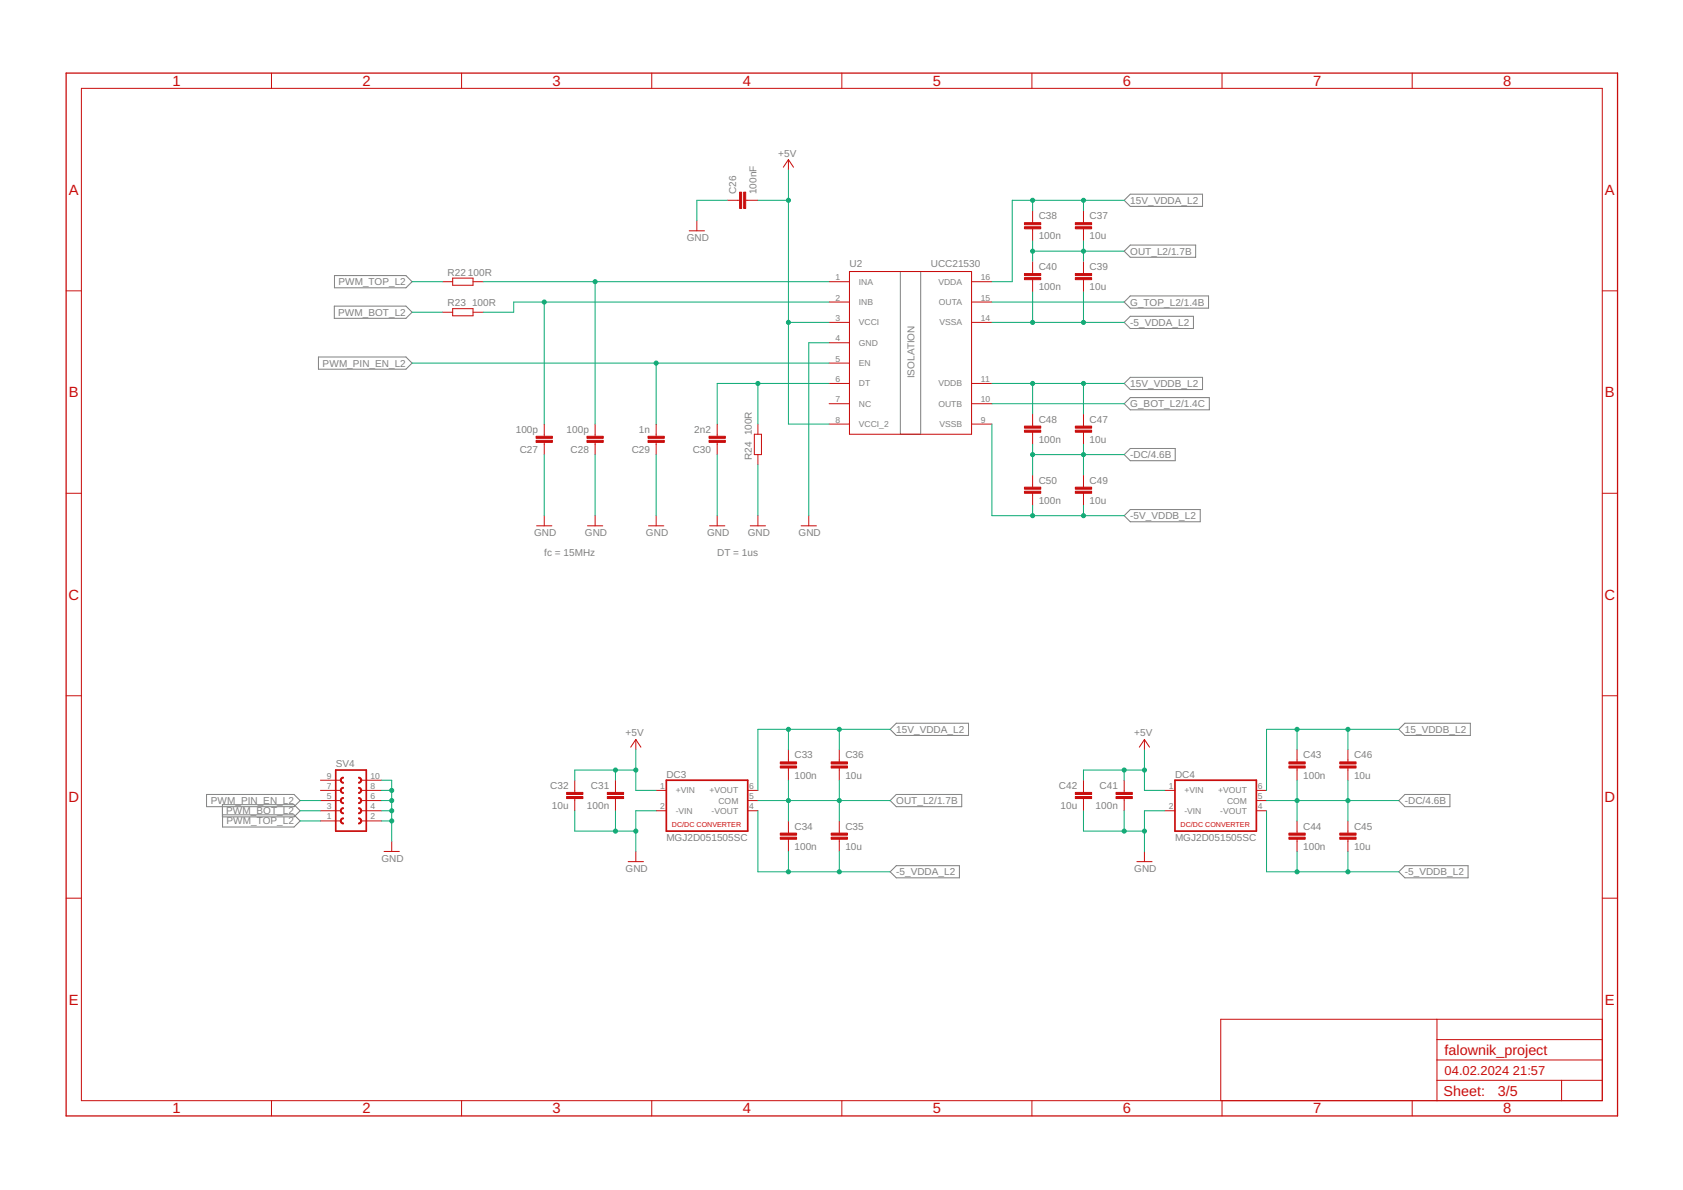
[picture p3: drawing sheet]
<svg xmlns="http://www.w3.org/2000/svg" width="420mm" height="297mm" viewBox="0 0 420 297" stroke-linecap="round" stroke-linejoin="round" font-family="sans-serif">
<g fill="none" stroke="#808080" stroke-width=".25">
<path d="M280.6 50l1.6-1.5h18v3h-18zM83.5 76.4h17.8l1.6 1.5-1.6 1.6h-17.8zM83.5 68.8h17.8l1.6 1.5-1.6 1.5h-17.8zM224.8 67.8h5v40.6h-5zM280.6 62.7l1.6-1.5h16.3v3h-16.3zM280.6 75.4l1.6-1.5h19.5v3h-19.5zM79.5 89.1h21.8l1.6 1.5-1.6 1.6h-21.8zM280.6 95.7l1.6-1.5h18v3h-18zM280.6 80.5l1.6-1.5h15.7v3h-15.7zM280.6 113.5l1.6-1.5h11.2v3h-11.2zM280.6 100.8l1.6-1.5h19.7v3h-19.7zM280.6 128.7l1.6-1.5h17.4v3h-17.4z"/>
<path d="M51.6 198.3h21.8l1.5 1.5-1.5 1.6h-21.8zM223.8 198.3h16.3v3.1h-16.3l-1.6-1.6zM223.8 180.5h18v3.1h-18l-1.6-1.5zM349.2 199.8l1.5-1.5h11.3v3.1h-11.3zM350.7 180.5h16.4v3.1h-16.4l-1.5-1.5zM55.6 203.4h17.8l1.5 1.5-1.5 1.5h-17.8l-.1-5.5h17.9l1.5 1.5-1.5 1.5h-17.9M222.2 217.6l1.6-1.5h15.7v3h-15.7zM350.7 216.1h15.8v3h-15.8l-1.5-1.5z"/>
</g>
<g fill="none" stroke="#c90d0c" stroke-width=".25">
<path d="M67.8 18.2v3.9M115.2 18.2v3.9M162.7 18.2v3.9M210.2 18.2v3.9M257.6 18.2v3.9M305.1 18.2v3.9M352.6 18.2v3.9M20.3 22.1h379.7v252.6h-379.7zM196.8 39.8l1.3 1.9M196.8 39.8l-1.2 1.9M196.8 39.8v2.6M172.1 57.6h3.8"/>
<path d="M174 55.1v2.5M181.6 50h3M186.2 50h3M257.8 52.5v3.1M257.8 57.1v3.1M270.5 52.5v3.1M270.5 57.1v3.1M16.5 72.6h3.8M110.5 70.3h2.5M110.5 77.9h2.5M113 69.4h5.1v1.8h-5.1zM113 77h5.1v1.8h-5.1z"/>
<path d="M118.1 70.3h2.5M118.1 77.9h2.5M207 70.3h5.1M207 75.4h5.1M212.1 67.8h30.4v40.6h-30.4zM242.5 70.3h5.1M242.5 75.4h5.1M257.8 65.2v3.1M257.8 69.8v3.1M270.5 65.2v3.1M270.5 69.8v3.1M400 72.6h3.8"/>
<path d="M207 80.5h5.1M207 85.6h5.1M207 90.6h5.1M207 95.7h5.1M242.5 80.5h5.1M242.5 95.7h5.1M135.9 105.9v3M135.9 110.4v3.1M148.6 105.9v3M148.6 110.4v3.1M163.8 105.9v3M163.8 110.4v3.1"/>
<path d="M179 105.9v3M179 110.4v3.1M188.3 108.4h1.8v5.1h-1.8zM189.2 105.9v2.5M189.2 113.5v2.5M207 100.8h5.1M207 105.9h5.1M242.5 100.8h5.1M242.5 105.9h5.1M257.8 103.3v3.1M257.8 107.9v3M257.8 118.6v3"/>
<path d="M270.5 103.3v3.1M270.5 107.9v3M270.5 118.6v3M16.5 123.1h3.8M134 131.3h3.8M135.9 128.7v2.6M146.7 131.3h3.8M148.6 128.7v2.6M161.9 131.3h3.8M163.8 128.7v2.6M177.1 131.3h3.9M179 128.7v2.6"/>
<path d="M187.3 131.3h3.8M189.2 128.7v2.6M200 131.3h3.8M201.9 128.7v2.6M257.8 123.1v3.1M270.5 123.1v3.1M400 123.1h3.8M16.5 173.7h3.8M400 173.7h3.8M80 197.3h5.1M80 199.8h5.1M80 194.8h5.1"/>
<path d="M90.2 197.3h5M90.2 199.8h5M90.2 194.8h5M143.5 194.8v3M143.5 199.3v3.1M153.6 194.8v3M153.6 199.3v3.1M158.7 184.6l1.3 1.9M158.7 184.6l-1.2 1.9M158.7 184.6v2.5M163.8 197.3h2.5M186.7 197.3h2.5"/>
<path d="M186.7 199.8h2.5M196.8 187.1v3.1M196.8 191.7v3.1M209.5 187.1v3.1M209.5 191.7v3.1M270.5 194.8v3M270.5 199.3v3.1M280.6 194.8v3M280.6 199.3v3.1M285.7 184.6v2.5M285.7 184.6l1.3 1.9M285.7 184.6l-1.3 1.9"/>
<path d="M290.8 197.3h2.5M313.6 197.3h2.6M313.6 199.8h2.6M323.8 187.1v3.1M323.8 191.7v3.1M336.5 187.1v3.1M336.5 191.7v3.1M80 202.4h5.1M80 204.9h5.1M90.2 202.4h5M90.2 204.9h5M95.9 212.5h3.8"/>
<path d="M97.8 210v2.5M156.8 215.1h3.8M158.7 212.5v2.6M163.8 202.4h2.5M186.7 202.4h2.5M196.8 204.9v3.1M196.8 209.5v3M209.5 204.9v3.1M209.5 209.5v3M283.8 215.1h3.8M285.7 212.5v2.6M290.8 202.4h2.5"/>
<path d="M313.6 202.4h2.6M323.8 204.9v3.1M323.8 209.5v3M336.5 204.9v3.1M336.5 209.5v3M16.5 224.2h3.8M400 224.2h3.8M358.7 254.4v20.3M358.7 259.5h41.3M400 254.4h-95.2v20.3M67.8 274.7v3.9M115.2 274.7v3.9"/>
<path d="M162.7 274.7v3.9M210.2 274.7v3.9M257.6 274.7v3.9M305.1 274.7v3.9M352.6 274.7v3.9M358.7 269.7h41.3M358.7 264.6h41.3M389.8 269.7v5"/>
</g>
<path d="M16.5 18.2h387.3v260.4h-387.3z" fill="none" stroke="#c90d0c" stroke-width=".32"/>
<g fill="#c90d0c" stroke="#c90d0c" stroke-width=".25">
<path d="M185.7 48h.5v4h-.5z"/>
<path d="M184.6 48h.5v4h-.5z"/>
<path d="M133.8 108.9h4.1v.5h-4.1z"/>
<path d="M133.8 109.9h4.1v.5h-4.1z"/>
<path d="M146.5 108.9h4.1v.5h-4.1z"/>
<path d="M146.5 109.9h4.1v.5h-4.1z"/>
<path d="M161.8 108.9h4v.5h-4z"/>
<path d="M161.8 109.9h4v.5h-4z"/>
<path d="M177 108.9h4.1v.5h-4.1z"/>
<path d="M177 109.9h4.1v.5h-4.1z"/>
<path d="M151.6 198.8h4.1v.5h-4.1z"/>
<path d="M151.6 197.8h4.1v.5h-4.1z"/>
<path d="M141.5 198.8h4v.5h-4z"/>
<path d="M141.5 197.8h4v.5h-4z"/>
<path d="M194.8 191.2h4.1v.5h-4.1z"/>
<path d="M194.8 190.2h4.1v.5h-4.1z"/>
<path d="M194.8 209h4.1v.5h-4.1z"/>
<path d="M194.8 208h4.1v.5h-4.1z"/>
<path d="M207.5 209h4.1v.5h-4.1z"/>
<path d="M207.5 208h4.1v.5h-4.1z"/>
<path d="M207.5 191.2h4.1v.5h-4.1z"/>
<path d="M207.5 190.2h4.1v.5h-4.1z"/>
<path d="M268.5 56.6h4v.5h-4z"/>
<path d="M268.5 55.6h4v.5h-4z"/>
<path d="M255.8 56.6h4v.5h-4z"/>
<path d="M255.8 55.6h4v.5h-4z"/>
<path d="M268.5 69.3h4v.5h-4z"/>
<path d="M268.5 68.3h4v.5h-4z"/>
<path d="M255.8 69.3h4v.5h-4z"/>
<path d="M255.8 68.3h4v.5h-4z"/>
<path d="M278.6 198.8h4.1v.5h-4.1z"/>
<path d="M278.6 197.8h4.1v.5h-4.1z"/>
<path d="M268.5 198.8h4v.5h-4z"/>
<path d="M268.5 197.8h4v.5h-4z"/>
<path d="M321.8 191.2h4v.5h-4z"/>
<path d="M321.8 190.2h4v.5h-4z"/>
<path d="M321.8 209h4v.5h-4z"/>
<path d="M321.8 208h4v.5h-4z"/>
<path d="M334.5 209h4v.5h-4z"/>
<path d="M334.5 208h4v.5h-4z"/>
<path d="M334.5 191.2h4v.5h-4z"/>
<path d="M334.5 190.2h4v.5h-4z"/>
<path d="M268.5 107.4h4v.5h-4z"/>
<path d="M268.5 106.4h4v.5h-4z"/>
<path d="M255.8 107.4h4v.5h-4z"/>
<path d="M255.8 106.4h4v.5h-4z"/>
<path d="M268.5 122.6h4v.5h-4z"/>
<path d="M268.5 121.6h4v.5h-4z"/>
<path d="M255.8 122.6h4v.5h-4z"/>
<path d="M255.8 121.6h4v.5h-4z"/>
</g>
<path d="M83.8 192.2h7.6v15.3h-7.6zM166.3 194.8h20.4v12.7h-20.4zM293.3 194.8h20.3v12.7h-20.3z" fill="none" stroke="#c90d0c" stroke-width=".42"/>
<g fill="#c90d0c" stroke="#c90d0c" stroke-width=".25">
<path d="M85.2 199.3l.5-.2v.2a.51 .51 0 0 0-.5 .5 .51 .51 0 0 0 .5 .5v.3a.77 .77 0 0 1-.7-.5 .77 .77 0 0 1 .2-.8z" fill-rule="evenodd"/>
<path d="M85.2 201.8l.5-.2v.3a.51 .51 0 0 0-.5 .5 .51 .51 0 0 0 .5 .5v.2a.77 .77 0 0 1-.7-.4 .77 .77 0 0 1 .2-.9z" fill-rule="evenodd"/>
<path d="M85.2 204.4l.5-.2v.2a.51 .51 0 0 0-.5 .5 .51 .51 0 0 0 .5 .5v.3a.77 .77 0 0 1-.7-.5 .77 .77 0 0 1 .2-.8z" fill-rule="evenodd"/>
<path d="M89.5 199.1a.76 .76 0 0 1 .8 .7 .76 .76 0 0 1-.8 .8v-.3a.51 .51 0 0 0 .5-.5 .51 .51 0 0 0-.5-.5z" fill-rule="evenodd"/>
<path d="M89.5 201.6a.76 .76 0 0 1 .8 .8 .76 .76 0 0 1-.8 .7v-.2a.51 .51 0 0 0 .5-.5 .51 .51 0 0 0-.5-.5z" fill-rule="evenodd"/>
<path d="M89.5 204.2a.76 .76 0 0 1 .8 .7 .76 .76 0 0 1-.8 .8v-.3a.51 .51 0 0 0 .5-.5 .51 .51 0 0 0-.5-.5z" fill-rule="evenodd"/>
<path d="M85.2 194.2l.5-.2v.2a.51 .51 0 0 0-.5 .6 .51 .51 0 0 0 .5 .5v.2a.77 .77 0 0 1-.7-.5 .77 .77 0 0 1 .2-.8z" fill-rule="evenodd"/>
<path d="M85.2 196.7l.5-.2v.3a.51 .51 0 0 0-.5 .5 .51 .51 0 0 0 .5 .5v.3a.77 .77 0 0 1-.7-.5 .77 .77 0 0 1 .2-.9z" fill-rule="evenodd"/>
<path d="M89.5 194a.76 .76 0 0 1 .8 .8 .76 .76 0 0 1-.8 .7v-.2a.51 .51 0 0 0 .5-.5 .51 .51 0 0 0-.5-.6z" fill-rule="evenodd"/>
<path d="M89.5 196.5a.76 .76 0 0 1 .8 .8 .76 .76 0 0 1-.8 .8v-.3a.51 .51 0 0 0 .5-.5 .51 .51 0 0 0-.5-.5z" fill-rule="evenodd"/>
</g>
<g fill="none" stroke="#0dab76" stroke-width=".25">
<path d="M181.6 50h-7.6v5.1M189.2 50h7.6M196.8 42.4v63.5h10.2M257.8 50v2.5M270.5 50v2.5M280.6 50h-27.9v20.3h-5.1M102.9 70.3h7.6M102.9 77.9h7.6M120.6 70.3h86.4M135.9 75.4v30.5M148.6 70.3v35.6M207 75.4h-78.8v2.5h-7.6"/>
<path d="M247.6 75.4h33M257.8 60.2v5M257.8 72.9v7.6M257.8 62.7h22.8M270.5 60.2v5M270.5 72.9v7.6M102.9 90.6h104.1M163.8 90.6v15.3M189.2 95.7v10.2M196.8 80.5h10.2M207 85.6h-5.1v43.1M207 95.7h-28v10.2"/>
<path d="M247.6 80.5h33M247.6 95.7h33M257.8 95.7v7.6M270.5 95.7v7.6M135.9 113.5v15.2M148.6 113.5v15.2M163.8 113.5v15.2M179 113.5v15.2M189.2 116v12.7M247.6 105.9v22.8h33M247.6 100.8h33M257.8 110.9v7.7"/>
<path d="M257.8 113.5h22.8M270.5 110.9v7.7M257.8 126.2v2.5M270.5 126.2v2.5M74.9 199.8h5.1M95.2 194.8h2.6v15.2M95.2 199.8h2.6M95.2 197.3h2.6M153.6 192.2v2.6M158.7 187.1v10.2h5.1M158.7 192.2h-15.2v2.6M189.2 199.8h33"/>
<path d="M196.8 182.1v5M196.8 194.8v10.1M209.5 182.1v5M209.5 194.8v10.1M222.2 182.1h-33v15.2M280.6 192.2v2.6M285.7 187.1v10.2h5.1M285.7 192.2h-15.2v2.6M316.2 199.8h33M323.8 182.1v5M323.8 194.8v10.1M336.5 182.1v5"/>
<path d="M336.5 194.8v10.1M349.2 182.1h-33v15.2M74.9 202.4h5.1M74.9 204.9h5.1M95.2 202.4h2.6M95.2 204.9h2.6M143.5 202.4v5.1h15.2M153.6 202.4v5.1M163.8 202.4h-5.1v10.1M189.2 202.4v15.2h33M196.8 212.5v5.1M209.5 212.5v5.1"/>
<path d="M270.5 202.4v5.1h15.2M280.6 202.4v5.1M290.8 202.4h-5.1v10.1M316.2 202.4v15.2h33M323.8 212.5v5.1M336.5 212.5v5.1"/>
</g>
<g fill="#0dab76" stroke="#0dab76" stroke-width=".25">
<circle cx="158.7" cy="207.5" r=".51"/>
<circle cx="153.6" cy="207.5" r=".51"/>
<circle cx="285.7" cy="207.5" r=".51"/>
<circle cx="280.6" cy="207.5" r=".51"/>
<circle cx="97.8" cy="204.9" r=".51"/>
<circle cx="97.8" cy="202.4" r=".51"/>
<circle cx="97.8" cy="199.8" r=".51"/>
<circle cx="97.8" cy="197.3" r=".51"/>
<circle cx="196.8" cy="80.5" r=".51"/>
<circle cx="196.8" cy="50" r=".51"/>
<circle cx="158.7" cy="192.2" r=".51"/>
<circle cx="153.6" cy="192.2" r=".51"/>
<circle cx="285.7" cy="192.2" r=".51"/>
<circle cx="280.6" cy="192.2" r=".51"/>
<circle cx="148.6" cy="70.3" r=".51"/>
<circle cx="135.9" cy="75.4" r=".51"/>
<circle cx="189.2" cy="95.7" r=".51"/>
<circle cx="257.8" cy="80.5" r=".51"/>
<circle cx="270.5" cy="80.5" r=".51"/>
<circle cx="257.8" cy="50" r=".51"/>
<circle cx="270.5" cy="50" r=".51"/>
<circle cx="270.5" cy="128.7" r=".51"/>
<circle cx="257.8" cy="128.7" r=".51"/>
<circle cx="270.5" cy="95.7" r=".51"/>
<circle cx="257.8" cy="95.7" r=".51"/>
<circle cx="323.8" cy="199.8" r=".51"/>
<circle cx="336.5" cy="199.8" r=".51"/>
<circle cx="270.5" cy="113.5" r=".51"/>
<circle cx="257.8" cy="113.5" r=".51"/>
<circle cx="196.8" cy="182.1" r=".51"/>
<circle cx="209.5" cy="182.1" r=".51"/>
<circle cx="196.8" cy="199.8" r=".51"/>
<circle cx="209.5" cy="199.8" r=".51"/>
<circle cx="270.5" cy="62.7" r=".51"/>
<circle cx="257.8" cy="62.7" r=".51"/>
<circle cx="196.8" cy="217.6" r=".51"/>
<circle cx="209.5" cy="217.6" r=".51"/>
<circle cx="323.8" cy="182.1" r=".51"/>
<circle cx="336.5" cy="182.1" r=".51"/>
<circle cx="323.8" cy="217.6" r=".51"/>
<circle cx="336.5" cy="217.6" r=".51"/>
<circle cx="163.8" cy="90.6" r=".51"/>
</g>
<g font-size="3.7" fill="#c90d0c">
<text x="43" y="21.4">1</text>
<text x="90.5" y="21.4">2</text>
<text x="138" y="21.4">3</text>
<text x="185.4" y="21.4">4</text>
<text x="232.9" y="21.4">5</text>
<text x="280.3" y="21.4">6</text>
<text x="327.8" y="21.4">7</text>
<text x="375.3" y="21.4">8</text>
<text x="17.2" y="48.6">A</text>
<text x="400.7" y="48.6">A</text>
<text x="17.2" y="99.2">B</text>
<text x="400.7" y="99.2">B</text>
<text x="17.1" y="149.7">C</text>
<text x="400.6" y="149.7">C</text>
<text x="17.1" y="200.2">D</text>
<text x="400.6" y="200.2">D</text>
<text x="17.2" y="250.8">E</text>
<text x="400.7" y="250.8">E</text>
<text x="43" y="277.9">1</text>
<text x="90.5" y="277.9">2</text>
<text x="138" y="277.9">3</text>
<text x="185.4" y="277.9">4</text>
<text x="232.9" y="277.9">5</text>
<text x="280.3" y="277.9">6</text>
<text x="327.8" y="277.9">7</text>
<text x="375.3" y="277.9">8</text>
</g>
<g font-size="3.6" fill="#c90d0c">
<text x="360.6" y="263.3">falownik_project</text>
<text x="360.4" y="273.6">Sheet:</text>
<text x="374" y="273.5">3/5</text>
</g>
<g font-size="3.2" fill="#c90d0c">
<text x="360.6" y="268.4">04.02.2024</text>
<text x="377.7" y="268.4">21:57</text>
</g>
<g font-size="2.5" fill="#808080">
<text x="194.3" y="39.1">+5V</text>
<text x="183.7" y="48.5" transform="rotate(-90 183.7 48.5)">C26</text>
<text x="188.8" y="48.5" transform="rotate(-90 188.8 48.5)">100nF</text>
<text x="282.2" y="50.9">15V_VDDA_L2</text>
<text x="259.3" y="59.8">100n</text>
<text x="259.3" y="54.7">C38</text>
<text x="272" y="59.8">10u</text>
<text x="272" y="54.7">C37</text>
<text x="171.4" y="60.2">GND</text>
<text x="282.2" y="63.6">OUT_L2/1.7B</text>
<text x="84.5" y="71.2">PWM_TOP_L2</text>
<text x="111.7" y="68.8">R22</text>
<text x="116.8" y="68.8">100R</text>
<text x="212.1" y="66.8">U2</text>
<text x="232.4" y="66.8">UCC21530</text>
<text x="259.3" y="67.4">C40</text>
<text x="272" y="67.4">C39</text>
<text x="111.7" y="76.4">R23</text>
<text x="117.8" y="76.4">100R</text>
<text x="259.3" y="72.5">100n</text>
<text x="272" y="72.5">10u</text>
<text x="282.2" y="76.3">G_TOP_L2/1.4B</text>
<text x="84.4" y="78.8">PWM_BOT_L2</text>
<text x="282.2" y="81.4">-5_VDDA_L2</text>
<text x="80.6" y="91.5">PWM_PIN_EN_L2</text>
<text x="228.3" y="94.4" transform="rotate(-90 228.3 94.4)">ISOLATION</text>
<text x="282.2" y="96.6">15V_VDDB_L2</text>
<text x="282.2" y="101.7">G_BOT_L2/1.4C</text>
<text x="259.3" y="105.5">C48</text>
<text x="272" y="105.5">C47</text>
<text x="128.8" y="108">100p</text>
<text x="129.8" y="113.1">C27</text>
<text x="141.5" y="108">100p</text>
<text x="142.5" y="113.1">C28</text>
<text x="157.7" y="113.1">C29</text>
<text x="159.5" y="108">1n</text>
<text x="172.9" y="113.1">C30</text>
<text x="173.3" y="108">2n2</text>
<text x="187.7" y="108.7" transform="rotate(-90 187.7 108.7)">100R</text>
<text x="259.3" y="110.6">100n</text>
<text x="272" y="110.6">10u</text>
<text x="187.7" y="114.8" transform="rotate(-90 187.7 114.8)">R24</text>
<text x="282.2" y="114.4">-DC/4.6B</text>
<text x="259.3" y="125.8">100n</text>
<text x="259.3" y="120.7">C50</text>
<text x="272" y="125.8">10u</text>
<text x="272" y="120.7">C49</text>
<text x="282.2" y="129.6">-5V_VDDB_L2</text>
<text x="133.3" y="133.8">GND</text>
<text x="146" y="133.8">GND</text>
<text x="161.3" y="133.8">GND</text>
<text x="176.5" y="133.8">GND</text>
<text x="186.7" y="133.8">GND</text>
<text x="199.4" y="133.8">GND</text>
<text x="135.9" y="138.9">fc = 15MHz</text>
<text x="179.1" y="138.9">DT = 1us</text>
<text x="156.2" y="183.8">+5V</text>
<text x="223.7" y="182.9">15V_VDDA_L2</text>
<text x="283.2" y="183.8">+5V</text>
<text x="350.7" y="182.9">15_VDDB_L2</text>
<text x="83.8" y="191.4">SV4</text>
<text x="198.4" y="189.3">C33</text>
<text x="211.1" y="189.3">C36</text>
<text x="325.3" y="189.3">C43</text>
<text x="338" y="189.3">C46</text>
<text x="137.4" y="196.9">C32</text>
<text x="147.5" y="196.9">C31</text>
<text x="166.4" y="194.1">DC3</text>
<text x="198.4" y="194.4">100n</text>
<text x="211.1" y="194.4">10u</text>
<text x="264.4" y="196.9">C42</text>
<text x="274.5" y="196.9">C41</text>
<text x="293.3" y="194.1">DC4</text>
<text x="325.3" y="194.4">100n</text>
<text x="338" y="194.4">10u</text>
<text x="52.6" y="200.7">PWM_PIN_EN_L2</text>
<text x="56.5" y="203.3">PWM_BOT_L2</text>
<text x="137.8" y="202">10u</text>
<text x="146.5" y="202">100n</text>
<text x="223.7" y="200.7">OUT_L2/1.7B</text>
<text x="264.8" y="202">10u</text>
<text x="273.5" y="202">100n</text>
<text x="350.7" y="200.7">-DC/4.6B</text>
<text x="56.5" y="205.8">PWM_TOP_L2</text>
<text x="166.4" y="210">MGJ2D051505SC</text>
<text x="198.4" y="207.1">C34</text>
<text x="211.1" y="207.1">C35</text>
<text x="293.3" y="210">MGJ2D051505SC</text>
<text x="325.3" y="207.1">C44</text>
<text x="338" y="207.1">C45</text>
<text x="95.2" y="215.1">GND</text>
<text x="198.4" y="212.1">100n</text>
<text x="211.1" y="212.1">10u</text>
<text x="325.3" y="212.1">100n</text>
<text x="338" y="212.1">10u</text>
<text x="156.2" y="217.6">GND</text>
<text x="223.7" y="218.5">-5_VDDA_L2</text>
<text x="283.2" y="217.6">GND</text>
<text x="350.7" y="218.5">-5_VDDB_L2</text>
</g>
<g font-size="2.1" fill="#808080">
<text x="208.5" y="70">1</text>
<text x="214.4" y="71.1">INA</text>
<text x="234.3" y="71.1">VDDA</text>
<text x="244.9" y="70">16</text>
<text x="208.5" y="75">2</text>
<text x="214.4" y="76.2">INB</text>
<text x="234.4" y="76.2">OUTA</text>
<text x="244.9" y="75">15</text>
<text x="208.5" y="80.1">3</text>
<text x="214.4" y="81.2">VCCI</text>
<text x="234.5" y="81.2">VSSA</text>
<text x="244.9" y="80.1">14</text>
<text x="208.5" y="85.2">4</text>
<text x="214.4" y="86.3">GND</text>
<text x="208.5" y="90.3">5</text>
<text x="208.5" y="95.4">6</text>
<text x="214.4" y="91.4">EN</text>
<text x="244.9" y="95.4">11</text>
<text x="208.5" y="100.4">7</text>
<text x="214.4" y="96.5">DT</text>
<text x="214.4" y="101.5">NC</text>
<text x="234.3" y="101.5">OUTB</text>
<text x="234.3" y="96.5">VDDB</text>
<text x="244.9" y="100.4">10</text>
<text x="208.5" y="105.5">8</text>
<text x="214.4" y="106.6">VCCI_2</text>
<text x="234.5" y="106.6">VSSB</text>
<text x="244.9" y="105.5">9</text>
<text x="81.6" y="196.9">7</text>
<text x="81.6" y="194.4">9</text>
<text x="92.5" y="196.9">8</text>
<text x="92.5" y="194.4">10</text>
<text x="164.8" y="196.9">1</text>
<text x="187" y="196.9">6</text>
<text x="291.8" y="196.9">1</text>
<text x="314" y="196.9">6</text>
<text x="81.6" y="202">3</text>
<text x="81.6" y="199.5">5</text>
<text x="92.5" y="202">4</text>
<text x="92.5" y="199.5">6</text>
<text x="164.8" y="202">2</text>
<text x="168.7" y="198">+VIN</text>
<text x="168.7" y="203.1">-VIN</text>
<text x="177.1" y="198">+VOUT</text>
<text x="177.7" y="203.1">-VOUT</text>
<text x="179.4" y="200.6">COM</text>
<text x="187" y="202">4</text>
<text x="187" y="199.5">5</text>
<text x="291.8" y="202">2</text>
<text x="295.7" y="198">+VIN</text>
<text x="295.7" y="203.1">-VIN</text>
<text x="304.1" y="198">+VOUT</text>
<text x="304.7" y="203.1">-VOUT</text>
<text x="306.3" y="200.6">COM</text>
<text x="314" y="202">4</text>
<text x="314" y="199.5">5</text>
<text x="81.6" y="204.6">1</text>
<text x="92.5" y="204.6">2</text>
</g>
<g font-size="1.8" fill="#c90d0c">
<text x="167.7" y="206.4">DC/DC CONVERTER</text>
<text x="294.7" y="206.4">DC/DC CONVERTER</text>
</g>
</svg>
